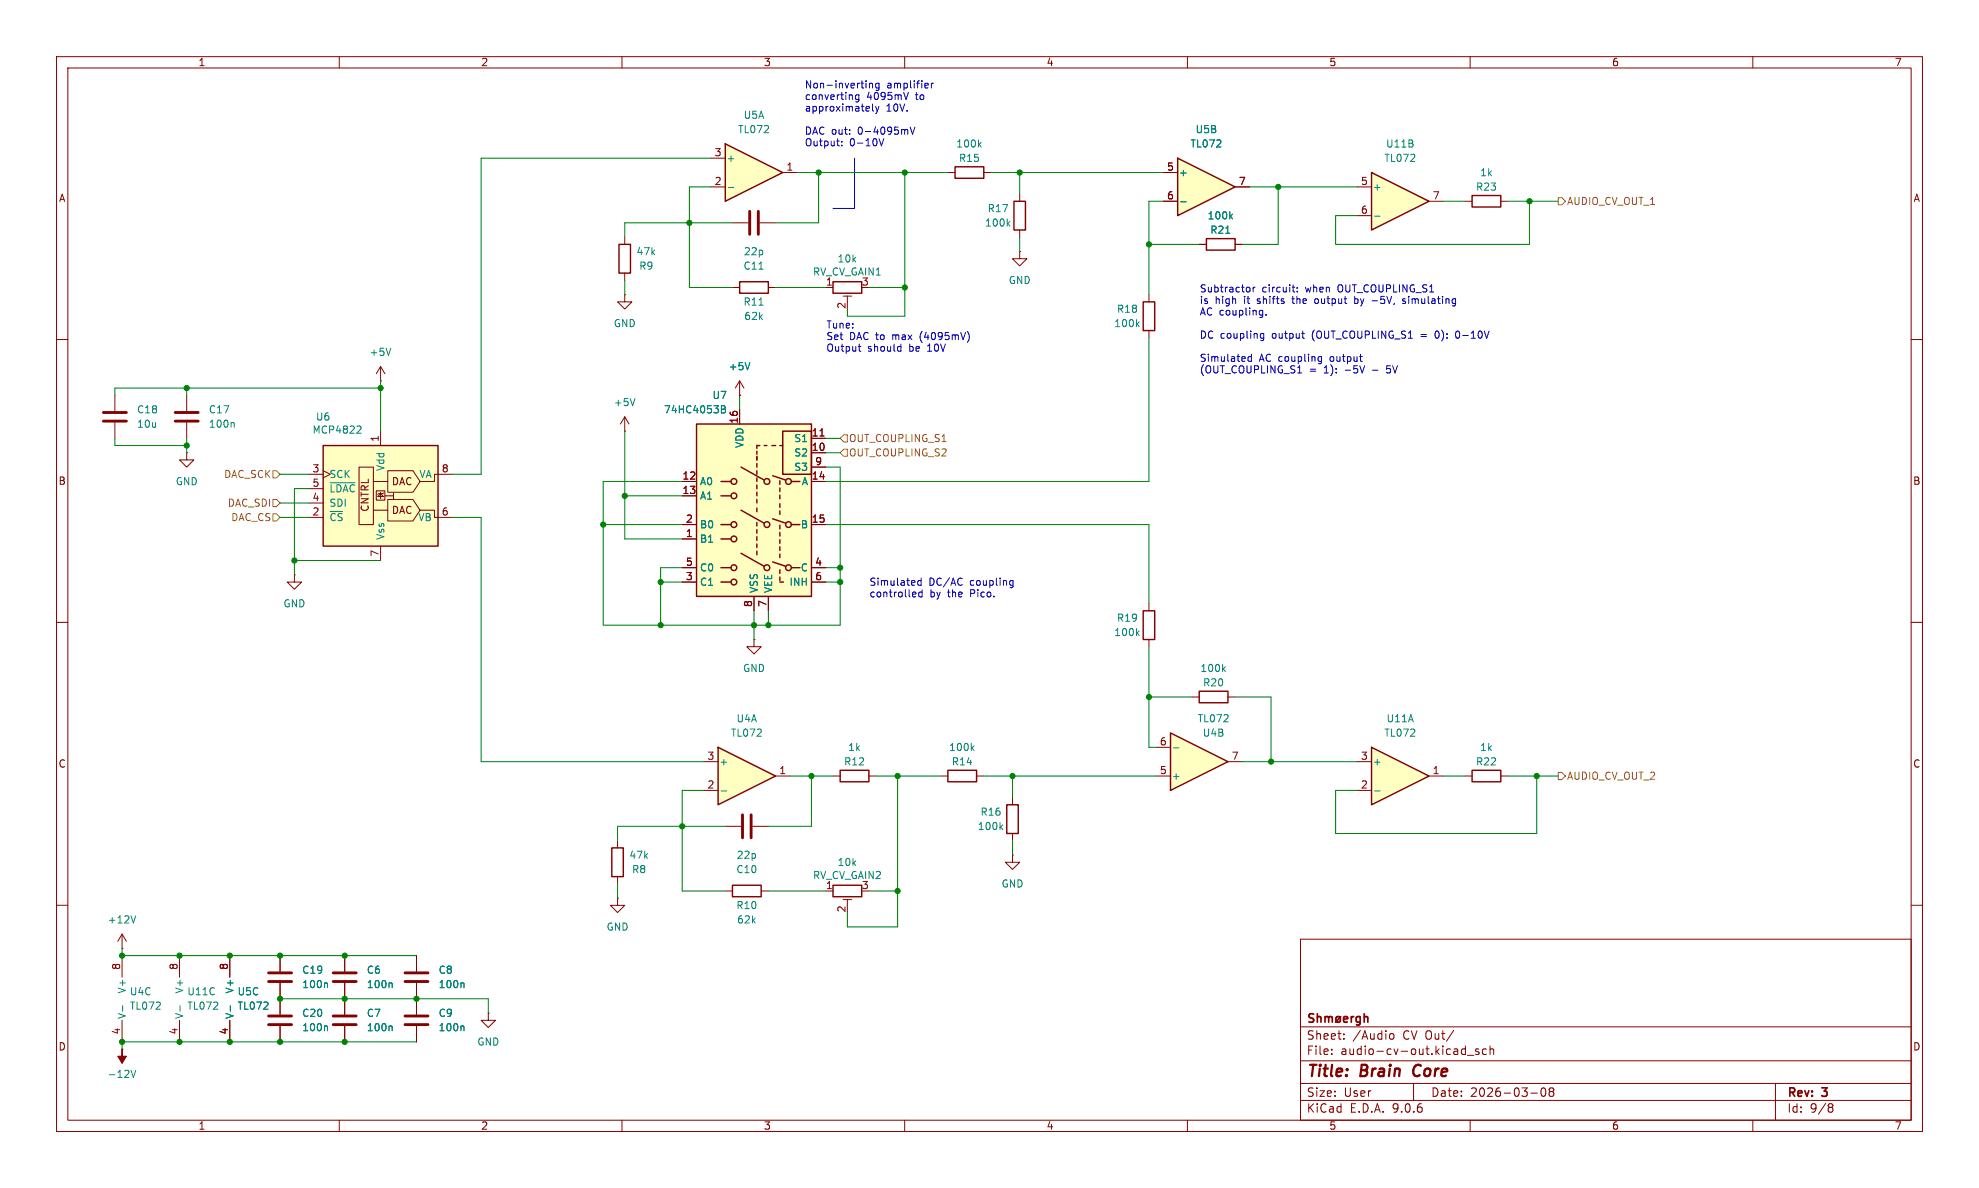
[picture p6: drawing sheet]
<svg xmlns="http://www.w3.org/2000/svg" width="350mm" height="210mm" viewBox="0 0 350 210" stroke-linecap="round" stroke-linejoin="round" font-family="sans-serif">
<g fill="none" stroke="#840000" stroke-width=".18">
<path d="M10 10h330v190h-330zM12 12h326v186h-326zM60 10v2M110 10v2M160 10v2M210 10v2M260 10v2M310 10v2M167.6 30.5h1.3M174 30.5h1.3M10 60h2M338 60h2"/>
<path d="M10 110h2M338 110h2M128.3 146.1h2.8M128.3 157.5h1.2M133.1 146.1h2.8M134.6 157.5h1.3M10 160h2M230 166h108v32h-108zM338 160h2M60 198v2M110 198v2M160 198v2"/>
<path d="M210 198v2M230 194.5h108M230 191.5h108M230 187.5h108M230 181.5h108M235.5 186.3v.1M235.5 185.5v.1M237.7 183.6v.1M237.7 182.8v.1M245.7 183l.3-.3 .4 .1 .1 .2v.4l-.1 .2-.4 .1-.3-.3M250 191.5v3M257.1 182.1l-1.3 2"/>
<path d="M259 185.4l.2 .1M259.2 184.9v1.5M259.2 186.3l-.2 .1M259.5 186.5h1.2M260 198v2M261.5 185.5l-.3-.1-.2 .2v.2l.5 .2v.3h-.5M262.9 185.5l-.4-.1-.3 .3v.4l.1 .2h.6M263.5 185.5l.2-.1 .4 .1 .1 .9M263.5 184.9v1.5M270.7 193.2h1.2M272.7 192.4l.2-.1a.81 .81 0 0 1 .6 .6 .81 .81 0 0 1-.3 .8l-.2 .1a.81 .81 0 0 1-.3-1.4zM274.2 192.9l-.2-.2 .2-.4 .5 .1 .1 .2-.3 .3"/>
<path d="M274.2 192.9l-.2 .3v.5l.2 .1 .5-.1 .1-.2-.1-.4-.2-.2M274.2 192.9h.3M310 198v2M314 191.5v6.5M323.6 195.1l.4 .1 .2 .2-.3 .3M323.6 195.7h.3M323.9 195.7l.2 .2 .1 .4-.2 .2-.4 .1"/>
</g>
<path d="M250.2 188.5a1.27 1.27 0 0 0 0 1.6" fill="none" stroke="#840000" stroke-width=".4"/>
<g fill="none" stroke="#840000" stroke-width=".3">
<path d="M232.3 179.3l-.5-.1-.2 .1v.5l.6 .3 .1 .3-.2 .3-.6-.1M233 179.8l.2-.1 .4 .1v.9M233 179.2v1.5M234.3 179.8l.5-.1 .2 .2M234.3 179.7v1M235 179.9l.2-.2 .4 .1v.9M235 179.9v.8M236.4 179.8l.4-.1 .3 .3v.4l-.3 .3-.4-.1-.1-.2v-.4zM237.1 179.7l-.9 1M239 179.7v1M239.4 179.7l-.3 .1-.1 .2M240.6 179.8l-.5-.1-.3 .3v.4l.2 .2h.6"/>
<path d="M240.6 179.7v1.2l-.3 .3-.4-.1M241.3 179.8l.2-.1 .3 .1 .1 .9M241.3 179.2v1.5M237.6 180.2l.7-.1v-.3l-.5-.1-.2 .2 .1 .7h.6"/>
</g>
<path d="M168.9 29.5h5.1v2h-5.1zM129.5 156.5h5.1v2h-5.1z" fill="none" stroke="#840000" stroke-width=".25"/>
<path d="M173.2 25.5l.3 .5M173.5 25.2l-.4 .4" fill="none" stroke="#008484" stroke-width=".18"/>
<path d="M131.3 144v4.1M132.8 144v4.1" fill="none" stroke="#840000" stroke-width=".51"/>
<path d="M127 132.1l10.2 5.1-10.2 5.1z" fill="#ffffc2"/>
<path d="M127 132.1l10.2 5.1-10.2 5.1z" fill="none" stroke="#840000" stroke-width=".25"/>
<path d="M133.3 113v1.3h1.3l-1.3 1.3-1.2-1.3h1.2M133.3 113h.1M124.5 134.6h2.5M124.5 139.7h2.5M137.2 137.2h2.5" fill="none" stroke="#840000" stroke-width=".18"/>
<path d="M127.5 139.8h1" fill="none" stroke="#008484" stroke-width=".18"/>
<path d="M242.6 30.5l10.1 5.1-10.1 5.1z" fill="#ffffc2"/>
<path d="M242.6 30.5l10.1 5.1-10.1 5.1zM109.5 43.2h2v5.1h-2z" fill="none" stroke="#840000" stroke-width=".25"/>
<path d="M240 33h2.6M240 38.1h2.6M252.7 35.6h2.6M110.5 52.1v1.3h1.3l-1.3 1.2-1.3-1.2h1.3M110.5 52.1h.1M110.5 41.9v1.3M110.5 48.3v1.2M110.5 76.2h.1M110.5 73.7v2.5M110.5 73.7l.8 1.2M110.5 73.7l-.8 1.2" fill="none" stroke="#840000" stroke-width=".18"/>
<path d="M243.1 38.2h1M112.3 70.4l-.4 1.3" fill="none" stroke="#008484" stroke-width=".18"/>
<path d="M128.3 25.4l10.1 5.1-10.1 5.1z" fill="#ffffc2"/>
<path d="M128.3 25.4l10.1 5.1-10.1 5.1zM130.8 49.8h5.1v2h-5.1z" fill="none" stroke="#840000" stroke-width=".25"/>
<g fill="none" stroke="#840000" stroke-width=".18">
<path d="M125.7 28h2.6M125.7 33h2.6M129.5 39.4h2.8M134.4 39.4h2.8M138.4 30.5h2.6M129.5 50.8h1.3M135.9 50.8h1.3M20.3 69.9v2.8M20.3 74.7v2.8M130.8 69.9h.1M130.8 67.3l.8 1.3M130.8 67.3l-.8 1.3"/>
<path d="M130.8 67.3v2.6"/>
</g>
<path d="M128.8 33.1h1M134.2 47.6h.8M134.2 53.9h.8M132.6 64.1l-.4 1.3" fill="none" stroke="#008484" stroke-width=".18"/>
<path d="M132.6 37.4v4M134.1 37.4v4M18.3 72.9h4.1M18.3 74.4h4.1" fill="none" stroke="#840000" stroke-width=".51"/>
<path d="M208.3 28l10.1 5-10.1 5.1z" fill="#ffffc2"/>
<path d="M208.3 28l10.1 5-10.1 5.1zM260.3 34.6h5.1v2h-5.1zM213.4 42.2h5v2h-5z" fill="none" stroke="#840000" stroke-width=".25"/>
<g fill="none" stroke="#840000" stroke-width=".18">
<path d="M205.7 30.5h2.6M205.7 35.6h2.6M218.4 33h2.6M259.1 35.6h1.2M265.4 35.6h1.3M212.1 43.2h1.3M218.4 43.2h1.3M33 69.9v2.8M33 74.7v2.8M67.3 67.3h.1M67.3 64.8l-.8 1.3M67.3 64.8l.8 1.3"/>
<path d="M67.3 64.8v2.5M33 80v1.3h1.3l-1.3 1.3-1.3-1.3h1.3M33 80h.1M52.1 101.6v1.3h1.2l-1.2 1.3-1.3-1.3h1.3M52.1 101.6h.1"/>
</g>
<path d="M208.8 35.7h1M217.6 38.2l.4 .5M218 37.9l-.5 .4M216.8 41.2h.7M41.2 74.7l.2 .2v.6M69.1 61.6l-.4 1.2" fill="none" stroke="#008484" stroke-width=".18"/>
<path d="M31 72.9h4.1M31 74.4h4.1" fill="none" stroke="#840000" stroke-width=".51"/>
<path d="M57.1 78.8h20.4v17.7h-20.4z" fill="#ffffc2"/>
<g fill="none" stroke="#840000" stroke-width=".18">
<path d="M67.3 76.2v2.6M54.6 83.8h2.5M54.6 86.4h2.5M54.6 88.9h2.5M54.6 91.5h2.5M57.1 83.2l1.3 .6-1.3 .7M63.5 82.6h2.5v10.1h-2.5zM66 85.1h2.6M66 90.2h2.6M66.5 86.8h1.6v1.6h-1.6zM67.3 87.3l.5 .5h-1zM67.3 87v1.2"/>
<path d="M67.3 96.5v2.6M67.8 87.1l-.1 .2h-.8l-.1 .1M68.6 83.2h4.4l1.3 1.9-1.3 1.9h-4.4zM68.6 88.3h4.4l1.3 1.9-1.3 1.9h-4.4zM69.6 87.1v.5h-1.5M69.6 87.5v.8M74.3 90.2h2.5v1.3h3.2M80 83.8h-3.2v1.3h-2.5M147.3 137.2h1.3M153.7 137.2h1.2M166.4 137.2h1.2M172.7 137.2h1.3"/>
<path d="M179.1 151.1v1.3h1.2l-1.2 1.3-1.3-1.3h1.3M179.1 151.1h.1M179.1 141v1.3M179.1 147.3v1.3M21.6 167.7h.1M21.6 165.1l-.8 1.3M21.6 165.1l.8 1.3M21.6 165.1v2.6M21.6 168.9v3.8M31.7 168.9v3.8M40.6 168.9v3.8M49.5 168.9v2.8"/>
<path d="M49.5 173.8v5.5M61 168.9v2.8M61 173.8v5.5M73.7 168.9v2.8M73.7 173.8v5.5M86.4 179.1v1.3h1.2l-1.2 1.2-1.3-1.2h1.3M86.4 179.1h.1M21.6 185.4h.1M21.6 180.4v3.8M31.7 180.4v3.8M40.6 180.4v3.8M49.5 181.4v2.8"/>
<path d="M61 181.4v2.8M73.7 181.4v2.8"/>
</g>
<path d="M57.1 78.8h20.4v17.7h-20.4zM148.6 136.2h5.1v2h-5.1zM167.6 136.2h5.1v2h-5.1zM178.1 142.3h2v5h-2z" fill="none" stroke="#840000" stroke-width=".25"/>
<g fill="none" stroke="#008484" stroke-width=".18">
<path d="M63.3 75.3l.4 .1 .2 .3-.8 .9h.8M58.4 85.3h4.4M171.9 132.2l.4 .5M172.3 131.8l-.5 .5M177 146.2l.3 .4M177.3 145.8l-.4 .5M21.7 177.8v.9M24 161.9l-.4 1.3M31.8 177.8v.9M40.7 177.8v.9M57.7 173.7l.2 .2v.7M69.2 173.7l.2 .2v.7"/>
<path d="M81.9 173.7l.2 .2v.7M23.2 189.2l.4 1.3 .4-1.3M57.7 181.4l.2 .1v.7M69.2 181.4l.2 .1v.7M81.9 181.4l.2 .1v.7"/>
</g>
<path d="M21.6 185.4v1.3h.8l-.8 1.3-.8-1.3h.8z" fill="#840000" stroke="#840000" stroke-width=".18"/>
<path d="M47.5 179.6h4.1M47.5 172h4.1M47.5 173.5h4.1M58.9 179.6h4.1M58.9 172h4.1M58.9 173.5h4.1M71.6 179.6h4.1M71.6 172h4.1M71.6 173.5h4.1M47.5 181.1h4.1M58.9 181.1h4.1M71.6 181.1h4.1" fill="none" stroke="#840000" stroke-width=".51"/>
<path d="M123.2 74.9h20.3v30.5h-20.3z" fill="#ffffc2"/>
<g fill="none" stroke="#840000" stroke-width=".25">
<path d="M123.2 74.9h20.3v30.5h-20.3zM133.9 79.8v.5M134.4 78.8h-.5v.5M135.1 78.8h.5M136.5 78.8h.7M137.9 78.8h.5M138.4 76.2h5.1v7.6h-5.1zM127.5 85.1h1.8M127.5 92.7h1.8M127.5 87.6h1.8M127.5 95.3h1.8M131.1 82.6l4 2.3"/>
<path d="M131.1 90.2l4 2.3M131.1 97.8l4 2.3M133.9 80.7v.6M133.9 81.9v.7M133.9 83.2v.6M133.9 84.5v.6M133.9 85.7v.7M133.9 87v.6M133.9 88.3v.6M133.9 89.8v.6M133.9 92.3v.7M133.9 93.6v.7"/>
<path d="M133.9 94.9v.6M133.9 96.2v.6M133.9 97.4v.7M136.7 84.1l2.2 .8M136.7 91.7l2.2 .8M136.7 99.3l2.2 .8M137.9 85v.6M137.9 86.3v.6M137.9 87.5v.7M137.9 89v.7M137.9 90.3v.7M137.9 92.9v.6"/>
<path d="M137.9 94.1v.7M137.9 95.4v.6M137.9 96.7v.6M137.9 97.9v.7M140 85.1h1.5M140 92.7h1.5M127.5 100.3h1.8M127.5 102.9h1.8M137.9 100.7v.7M137.9 102v.6M137.9 102.9h.7M140 100.3h1.5"/>
<path d="M202.2 108h2v5h-2zM260.3 136.2h5.1v2h-5.1zM108.2 149.9h2v5.1h-2zM147.3 156.5h5.1v2h-5.1z"/>
<circle cx="129.8" cy="85.1" r=".51"/>
<circle cx="129.8" cy="95.3" r=".51"/>
<circle cx="129.8" cy="87.6" r=".51"/>
<circle cx="129.8" cy="92.7" r=".51"/>
<circle cx="135.6" cy="85.1" r=".51"/>
<circle cx="135.6" cy="92.7" r=".51"/>
<circle cx="139.4" cy="92.7" r=".51"/>
<circle cx="139.4" cy="85.1" r=".51"/>
<circle cx="129.8" cy="100.3" r=".51"/>
<circle cx="129.8" cy="102.9" r=".51"/>
<circle cx="135.6" cy="100.3" r=".51"/>
<circle cx="139.4" cy="100.3" r=".51"/>
</g>
<g fill="none" stroke="#840000" stroke-width=".18">
<path d="M130.8 72.4v2.5M143.5 77.5h2.5M145 77.1h.7M120.6 85.1h2.6M120.6 92.7h2.6M120.6 87.6h2.6M120.6 95.3h2.6M143.5 80h2.5M143.5 82.6h2.5M143.5 85.1h2.5M143.5 92.7h2.5M120.6 100.3h2.6"/>
<path d="M120.6 102.9h2.6M133.3 105.4v2.6M135.9 105.4v2.6M143.5 100.3h2.5M143.5 102.9h2.5M203.2 106.7v1.3M203.2 113v1.3M259.1 137.2h1.2M265.4 137.2h1.3M109.2 158.8v1.2h1.3l-1.3 1.3-1.3-1.3h1.3M109.2 158.8h.1M109.2 148.6v1.3"/>
<path d="M109.2 155v1.2M146 157.5h1.3M149.1 159h1.5M149.9 159v1"/>
</g>
<path d="M127.6 71.7h.4l.3 .3-.3 .3 .3 .1v.3l-.2 .3h-.5zM127.6 72.3h.4M201.1 111.9l.4 .5M201.5 111.5l-.5 .5" fill="none" stroke="#008484" stroke-width=".18"/>
<path d="M242.6 132.1l10.1 5.1-10.1 5.1z" fill="#ffffc2"/>
<path d="M242.6 132.1l10.1 5.1-10.1 5.1z" fill="none" stroke="#840000" stroke-width=".25"/>
<path d="M240 134.6h2.6M240 139.7h2.6M252.7 137.2h2.6" fill="none" stroke="#840000" stroke-width=".18"/>
<path d="M243.1 139.8h1" fill="none" stroke="#008484" stroke-width=".18"/>
<path d="M207 129.6l10.2 5-10.2 5.1z" fill="#ffffc2"/>
<path d="M179.3 35.6h2.1v5.1h-2.1zM147.3 49.8h5.1v2h-5.1zM202.2 53.4h2v5h-2zM207 129.6l10.2 5-10.2 5.1zM212.1 122.2h5.1v2h-5.1z" fill="none" stroke="#840000" stroke-width=".25"/>
<g fill="none" stroke="#840000" stroke-width=".18">
<path d="M180.3 34.3v1.3M205.7 30.5h2.6M205.7 35.6h2.6M218.4 33h2.6M146 50.8h1.3M149.1 52.3h1.5M149.9 52.3v1.1M180.3 44.5v1.2h1.3l-1.3 1.3-1.2-1.3h1.2M180.3 44.5h.1M180.3 40.7v1.2M203.2 52.1v1.3M203.2 58.4v1.3"/>
<path d="M212.1 43.2h1.3M218.4 43.2h1.3M130.8 69.9h.1M130.8 72.4v2.5M143.5 77.5h2.5M145 77.1h.7M120.6 85.1h2.6M120.6 92.7h2.6M120.6 87.6h2.6M120.6 95.3h2.6M143.5 80h2.5M143.5 82.6h2.5"/>
<path d="M143.5 85.1h2.5M143.5 92.7h2.5M120.6 100.3h2.6M120.6 102.9h2.6M133.3 105.4v2.6M135.9 105.4v2.6M143.5 100.3h2.5M143.5 102.9h2.5M204.5 137.2h2.5M204.5 132.1h2.5M210.8 123.2h1.3M217.2 134.6h2.5"/>
<path d="M217.2 123.2h1.2M40.6 168.9v3.8M49.5 168.9v2.8M49.5 173.8v5.5M61 168.9v2.8M61 173.8v5.5M73.7 168.9v2.8M73.7 173.8v5.5M40.6 180.4v3.8M49.5 181.4v2.8M61 181.4v2.8M73.7 181.4v2.8"/>
</g>
<g fill="none" stroke="#008484" stroke-width=".18">
<path d="M178.3 39.5l.3 .5M178.6 39.1l-.5 .5M208.8 35.7h1M217.6 38.2l.4 .5M218 37.9l-.5 .4M201.1 57.3l.4 .4M201.5 56.9l-.5 .5M216.8 41.2h.7M127.6 71.7h.4l.3 .3-.3 .3 .3 .1v.3l-.2 .3h-.5zM127.6 72.3h.4M132.6 64.1l-.4 1.3M216.4 118.2l.3 .5"/>
<path d="M216.7 117.9l-.5 .4M207.5 132.2h1M40.7 177.8v.9M57.7 173.7l.2 .2v.7M69.2 173.7l.2 .2v.7M81.9 173.7l.2 .2v.7M57.7 181.4l.2 .1v.7M69.2 181.4l.2 .1v.7M81.9 181.4l.2 .1v.7"/>
</g>
<path d="M275.6 34.9h.6l.7 .7-.7 .6h-.6zM149.2 76.9h.7v1.2h-.7l-.6-.6zM149.2 79.4h.7v1.3h-.7l-.6-.7zM48.3 90.8h.6l.6 .7-.6 .6h-.6zM48.3 88.3h.6l.6 .6-.6 .7h-.6zM48.3 83.2h.6l.6 .6-.6 .7h-.6zM275.6 136.5h.6l.7 .7-.7 .6h-.6z" fill="none" stroke="#848400" stroke-width=".18"/>
<g fill="none" stroke="#0000c2" stroke-width=".18">
<path d="M151.4 16.8l-.1 .2 .1 .5 .1 .1 .4-.1M151.9 16.8v1l-.2 .2h-.3M153.8 14.7v.9M153.8 14.8l.2-.1 .3 .1v.8M154.3 18.4v1.1l.2 .1M154.9 18.8l.3 .8M155.2 19.6l-.3 .5M155.5 18.8l-.3 .8M155.5 14.8l-.4-.1-.2 .3 .1 .5h.5M155.5 14.7v1l-.3 .3-.3-.1M160.7 16.3l-.5 1.3M164.1 14.8l.1 .2-.6 .1"/>
<path d="M164.7 14.7v.9M165.1 14.7l-.4 .3M148.9 25.7v.1M148.9 25v.1M151.1 28v8.8h-3.8M155.5 24.5l.4 1.3 .4-1.3M161 22.5l.4 1.2 .4-1.2M171.4 59.1v.9M220.8 50.8l.3 .2v.4l-.3 .2M221.6 50.8v.8M222 50.8l-.4 .2M222.9 59.5l.2 .3 .4-.1"/>
<path d="M223 54.9h.3M223.3 54.9v1l-.2 .2M223.3 55.6l-.3 .1M223.5 58.9v1.1l-.2 .2h-.3M223.5 59l-.4-.1-.2 .3M223.9 55.6v.1M228.5 50.8h.5M228.7 51.4l.3 .2M229.4 51.5v.1M229.4 50.8v.1M230.2 58.9h.5M230.5 59.7l.2 .1"/>
<path d="M232.6 52.9l-.1 .2 .1 .5M239.6 52.4v1.3M239.6 53.6l.3 .1M239.9 52.8l-.3 .1M242.7 53.2h.9M248.5 52.9l-.3-.1-.1 .2v.2l.4 .1v.3h-.4M254 58.6l-.2 .4 .2 .7M257.8 58.5a.68 .68 0 0 0-.4 .7 .68 .68 0 0 0 .4 .6M151.8 61.2h.5M152 60.8v1.1l.3 .2M159 61.2l.3 .1M159.3 62l-.3 .1"/>
<path d="M159.3 60.8v1.3M221.3 62.6v1.3M221.3 63.1l-.3-.1-.3 .3 .1 .5h.5M229.5 65.9h.7M233.2 63.8h.5M233.2 63.1h.5M233.7 63v1.1l-.1 .1-.3 .1M245.2 65.8l.2 .1M245.9 64.7h-.6l-.1 .6 .2-.2M161.8 104.7l.2 .3-.6 .1M161.9 105.4l-.1 .1M162.9 102.2v1.3"/>
<path d="M162.9 102.7l-.4-.1-.2 .3 .1 .5h.5M163.1 104.2v1.3M163.1 104.7h-.4l-.2 .2 .1 .5h.5M178.7 103.4h.5M178.7 102.7h.5M179.2 102.6v1l-.2 .2-.3 .1"/>
</g>
<g fill="none" stroke="#008400" stroke-width=".18">
<path d="M125.7 33h-3.8v17.8h7.6M125.7 28h-40.6v55.8h-5.1M129.5 39.4h-19v2.5M141 30.5h26.6M144.8 30.5v8.9h-7.6M160 30.5v25.4h-10.1v-1.3M175.3 30.5h30.4M180.3 30.5v3.8M205.7 35.6h-2.5v16.5M221 33h19M226.1 33v10.2h-6.4M255.3 35.6h3.8"/>
<path d="M266.7 35.6h8.9M270.5 35.6v7.6h-34.3v-5.1h3.8M110.5 49.5v2.6M137.2 50.8h8.8M153.7 50.8h6.3M180.3 41.9v2.6M203.2 43.2h8.9M203.2 59.7v25.4h-57.2M20.3 77.5v1.3h12.7M33 68.6v1.3M33 77.5v2.5M67.3 67.3v8.9"/>
<path d="M67.3 68.6h-47v1.3M110.5 76.2v19.1h10.1M130.8 69.9v2.5M146 77.5h2.6M49.5 91.5h5.1M49.5 83.8h5.1M49.5 88.9h5.1M52.1 99.1h15.2M54.6 86.4h-2.5v15.2M80 91.5h5.1v43.1h39.4M106.7 92.7h13.9M110.5 87.6h10.1"/>
<path d="M146 82.6h2.6v27.9h-41.9v-25.4h13.9M146 92.7h57.2v14M146 80h2.6M116.8 102.9h3.8M120.6 100.3h-3.8v10.2M133.3 108v5M135.9 108v2.5M146 100.3h2.6M146 102.9h2.6M203.2 114.3v17.8h1.3M124.5 139.7h-3.9v17.8h7.7M139.7 137.2h7.6"/>
<path d="M143.5 137.2v8.9h-7.6M154.9 137.2h11.5M158.7 137.2v26.6h-8.8v-2.5M174 137.2h30.5M179.1 137.2v3.8M203.2 123.2h7.6M218.4 123.2h6.4v11.4M219.7 134.6h20.3M255.3 137.2h3.8M266.7 137.2h8.9M271.8 137.2v10.1h-35.6v-7.6h3.8M109.2 156.2v2.6"/>
<path d="M128.3 146.1h-19.1v2.5M135.9 157.5h10.1M153.7 157.5h5M179.1 148.6v2.5M21.6 167.7v1.2h52.1M49.5 176.5h36.9v2.6M73.7 184.2h-52.1v1.2"/>
</g>
<g fill="#008400" stroke="#008400" stroke-width=".18">
<circle cx="226.1" cy="33" r=".46"/>
<circle cx="203.2" cy="43.2" r=".46"/>
<circle cx="270.5" cy="35.6" r=".46"/>
<circle cx="158.7" cy="157.5" r=".46"/>
<circle cx="158.7" cy="137.2" r=".46"/>
<circle cx="148.6" cy="102.9" r=".46"/>
<circle cx="148.6" cy="100.3" r=".46"/>
<circle cx="143.5" cy="137.2" r=".46"/>
<circle cx="179.1" cy="137.2" r=".46"/>
<circle cx="203.2" cy="123.2" r=".46"/>
<circle cx="160" cy="50.8" r=".46"/>
<circle cx="180.3" cy="30.5" r=".46"/>
<circle cx="144.8" cy="30.5" r=".46"/>
<circle cx="160" cy="30.5" r=".46"/>
<circle cx="224.8" cy="134.6" r=".46"/>
<circle cx="271.8" cy="137.2" r=".46"/>
<circle cx="61" cy="168.9" r=".46"/>
<circle cx="106.7" cy="92.7" r=".46"/>
<circle cx="120.6" cy="146.1" r=".46"/>
<circle cx="116.8" cy="102.9" r=".46"/>
<circle cx="116.8" cy="110.5" r=".46"/>
<circle cx="49.5" cy="184.2" r=".46"/>
<circle cx="73.7" cy="176.5" r=".46"/>
<circle cx="61" cy="176.5" r=".46"/>
<circle cx="61" cy="184.2" r=".46"/>
<circle cx="21.6" cy="184.2" r=".46"/>
<circle cx="40.6" cy="184.2" r=".46"/>
<circle cx="31.7" cy="184.2" r=".46"/>
<circle cx="49.5" cy="176.5" r=".46"/>
<circle cx="49.5" cy="168.9" r=".46"/>
<circle cx="40.6" cy="168.9" r=".46"/>
<circle cx="31.7" cy="168.9" r=".46"/>
<circle cx="21.6" cy="168.9" r=".46"/>
<circle cx="67.3" cy="68.6" r=".46"/>
<circle cx="33" cy="68.6" r=".46"/>
<circle cx="33" cy="78.8" r=".46"/>
<circle cx="52.1" cy="99.1" r=".46"/>
<circle cx="121.9" cy="39.4" r=".46"/>
<circle cx="133.3" cy="110.5" r=".46"/>
<circle cx="135.9" cy="110.5" r=".46"/>
<circle cx="110.5" cy="87.6" r=".46"/>
</g>
<g font-size="2.8" fill="#840000">
<text x="231" y="190.9">Title:</text>
<text x="240.7" y="190.9">Brain</text>
<text x="250.8" y="190.9">Core</text>
</g>
<g font-size="2.1" fill="#840000">
<text x="231" y="184">Sheet:</text>
<text x="239.2" y="184">/Audio</text>
<text x="248.2" y="184">CV Out/</text>
<text x="231" y="186.7">File:</text>
<text x="237.1" y="186.7">audio-cv-out.kicad_sch</text>
<text x="231" y="196.9">KiCad</text>
<text x="231" y="194.1">Size:</text>
<text x="237.7" y="194.1">User</text>
<text x="238.7" y="196.9">E.D.A.</text>
<text x="246.3" y="196.9">9.0.6</text>
<text x="253" y="194.1">Date:</text>
<text x="260" y="194.1">2026-03-08</text>
<text x="316" y="194.3">Rev:</text>
<text x="316" y="196.9">Id:</text>
<text x="320.1" y="196.9">9/8</text>
<text x="322.4" y="194.3">3</text>
</g>
<g font-size="1.8" fill="#840000">
<text x="35" y="11.9">1</text>
<text x="85" y="11.9">2</text>
<text x="135" y="11.9">3</text>
<text x="185" y="11.9">4</text>
<text x="235" y="11.9">5</text>
<text x="285" y="11.9">6</text>
<text x="335" y="11.9">7</text>
<text x="126.3" y="27.7">3</text>
<text x="10.3" y="35.9">A</text>
<text x="126.3" y="32.8">2</text>
<text x="139" y="30.2">1</text>
<text x="206.3" y="30.2">5</text>
<text x="206.3" y="35.3">6</text>
<text x="219" y="32.8">7</text>
<text x="240.6" y="32.8">5</text>
<text x="253.3" y="35.3">7</text>
<text x="338.3" y="35.9">A</text>
<text x="240.6" y="37.9">6</text>
<text x="152.3" y="50.6">3</text>
<text x="149.6" y="54.7" transform="rotate(-90 149.6 54.7)">2</text>
<text x="130.6" y="75" transform="rotate(-90 130.6 75)">16</text>
<text x="143.5" y="77.2">11</text>
<text x="55.2" y="83.6">3</text>
<text x="67.1" y="78.2" transform="rotate(-90 67.1 78.2)">1</text>
<text x="78" y="83.6">8</text>
<text x="143.5" y="79.8">10</text>
<text x="144.1" y="82.3">9</text>
<text x="10.3" y="85.9">B</text>
<text x="55.2" y="86.1">5</text>
<text x="55.2" y="88.7">4</text>
<text x="69.2" y="86">DAC</text>
<text x="120.6" y="84.9">12</text>
<text x="120.6" y="87.4">13</text>
<text x="143.5" y="84.9">14</text>
<text x="338.3" y="85.9">B</text>
<text x="55.2" y="91.2">2</text>
<text x="65.4" y="90.6" transform="rotate(-90 65.4 90.6)">CNTRL</text>
<text x="69.2" y="91.1">DAC</text>
<text x="78" y="91.2">6</text>
<text x="121.2" y="92.5">2</text>
<text x="121.2" y="95">1</text>
<text x="143.5" y="92.5">15</text>
<text x="67.1" y="98.5" transform="rotate(-90 67.1 98.5)">7</text>
<text x="121.2" y="100.1">5</text>
<text x="144.1" y="100.1">4</text>
<text x="121.2" y="102.6">3</text>
<text x="133.1" y="107.4" transform="rotate(-90 133.1 107.4)">8</text>
<text x="135.6" y="107.4" transform="rotate(-90 135.6 107.4)">7</text>
<text x="144.1" y="102.6">6</text>
<text x="205" y="131.8">6</text>
<text x="10.3" y="135.9">C</text>
<text x="125" y="134.4">3</text>
<text x="137.7" y="136.9">1</text>
<text x="205" y="136.9">5</text>
<text x="217.7" y="134.4">7</text>
<text x="240.6" y="134.4">3</text>
<text x="253.3" y="136.9">1</text>
<text x="338.3" y="135.9">C</text>
<text x="125" y="139.5">2</text>
<text x="240.6" y="139.5">2</text>
<text x="149.6" y="161.4" transform="rotate(-90 149.6 161.4)">2</text>
<text x="152.3" y="157.2">3</text>
<text x="21.3" y="171.5" transform="rotate(-90 21.3 171.5)">8</text>
<text x="31.5" y="171.5" transform="rotate(-90 31.5 171.5)">8</text>
<text x="40.4" y="171.5" transform="rotate(-90 40.4 171.5)">8</text>
<text x="10.3" y="185.9">D</text>
<text x="21.3" y="183" transform="rotate(-90 21.3 183)">4</text>
<text x="31.5" y="183" transform="rotate(-90 31.5 183)">4</text>
<text x="40.4" y="183" transform="rotate(-90 40.4 183)">4</text>
<text x="338.3" y="185.9">D</text>
<text x="35" y="199.9">1</text>
<text x="85" y="199.9">2</text>
<text x="135" y="199.9">3</text>
<text x="185" y="199.9">4</text>
<text x="235" y="199.9">5</text>
<text x="285" y="199.9">6</text>
<text x="335" y="199.9">7</text>
</g>
<g font-size="1.8" fill="#0000c2">
<text x="142.2" y="15.8">Non-inverting</text>
<text x="142.2" y="17.9">converting</text>
<text x="153.3" y="17.9">4095mV</text>
<text x="156.8" y="15.8">amplifier</text>
<text x="162.1" y="17.9">to</text>
<text x="142.2" y="19.9">approximately</text>
<text x="156.7" y="19.9">10V.</text>
<text x="142.2" y="24">DAC out:</text>
<text x="142.2" y="26.1">Output:</text>
<text x="150.2" y="26.1">0-10V</text>
<text x="151.8" y="24">0-4095mV</text>
<text x="212.1" y="51.9">Subtractor</text>
<text x="212.1" y="53.9">is</text>
<text x="214.9" y="53.9">high</text>
<text x="220.1" y="53.9">it</text>
<text x="222.6" y="53.9">shifts</text>
<text x="223.2" y="51.9">circuit:</text>
<text x="229" y="53.9">the</text>
<text x="231" y="51.9">when</text>
<text x="233.2" y="53.9">output</text>
<text x="236.9" y="51.9">OUT_COUPLING_S1</text>
<text x="240.4" y="53.9">by</text>
<text x="243.7" y="53.9">-5V,</text>
<text x="249.3" y="53.9">simulating</text>
<text x="146" y="58.3">Tune:</text>
<text x="212.1" y="56">AC coupling.</text>
<text x="146" y="60.3">Set</text>
<text x="146" y="62.4">Output</text>
<text x="150.2" y="60.3">DAC to</text>
<text x="153.4" y="62.4">should</text>
<text x="158.1" y="60.3">max</text>
<text x="160.9" y="62.4">be</text>
<text x="163.1" y="60.3">(4095mV)</text>
<text x="164.3" y="62.4">10V</text>
<text x="212.1" y="60.1">DC coupling</text>
<text x="212.1" y="64.2">Simulated</text>
<text x="222.7" y="64.2">AC coupling</text>
<text x="225.1" y="60.1">output</text>
<text x="232.3" y="60.1">(OUT_COUPLING_S1</text>
<text x="235.5" y="64.2">output</text>
<text x="251.7" y="60.1">=</text>
<text x="254.5" y="60.1">0):</text>
<text x="258.3" y="60.1">0-10V</text>
<text x="212.1" y="66.2">(OUT_COUPLING_S1</text>
<text x="231.5" y="66.2">=</text>
<text x="234.3" y="66.2">1):</text>
<text x="238.1" y="66.2">-5V</text>
<text x="243.1" y="66.2">-</text>
<text x="245.9" y="66.2">5V</text>
<text x="153.7" y="103.7">Simulated</text>
<text x="153.7" y="105.8">controlled</text>
<text x="164.3" y="103.7">DC/AC</text>
<text x="164.5" y="105.8">by</text>
<text x="167.7" y="105.8">the</text>
<text x="171.7" y="103.7">coupling</text>
<text x="171.9" y="105.8">Pico.</text>
</g>
<g font-size="1.8" fill="#008484">
<text x="130.4" y="23.7">TL072</text>
<text x="131.4" y="21.2">U5A</text>
<text x="211.4" y="23.7">U5B</text>
<text x="128.4" y="28.8">+</text>
<text x="169" y="26.3">100k</text>
<text x="169.5" y="28.8">R15</text>
<text x="210.4" y="26.3">TL072</text>
<text x="244.7" y="28.8">TL072</text>
<text x="245" y="26.3">U11B</text>
<text x="208.4" y="31.4">+</text>
<text x="242.7" y="33.9">+</text>
<text x="260.9" y="33.9">R23</text>
<text x="261.7" y="31.4">1k</text>
<text x="174.1" y="40.3">100k</text>
<text x="174.6" y="37.7">R17</text>
<text x="213.5" y="39">100k</text>
<text x="214" y="41.5">R21</text>
<text x="112.5" y="45.3">47k</text>
<text x="113" y="47.9">R9</text>
<text x="131.4" y="47.9">C11</text>
<text x="131.5" y="45.3">22p</text>
<text x="148" y="46.6">10k</text>
<text x="143.7" y="48.9">RV_CV_GAIN1</text>
<text x="146" y="50.6">1</text>
<text x="178.3" y="50.4">GND</text>
<text x="108.5" y="58">GND</text>
<text x="131.4" y="54.2">R11</text>
<text x="131.5" y="56.8">62k</text>
<text x="197" y="58">100k</text>
<text x="197.4" y="55.5">R18</text>
<text x="65.3" y="63.1">+5V</text>
<text x="128.8" y="65.7">+5V</text>
<text x="125.9" y="70.7">U7</text>
<text x="24.1" y="73.3">C18</text>
<text x="24.1" y="75.8">10u</text>
<text x="36.8" y="75.8">100n</text>
<text x="36.8" y="73.3">C17</text>
<text x="55.2" y="76.9">MCP4822</text>
<text x="55.8" y="74.5">U6</text>
<text x="108.5" y="72">+5V</text>
<text x="117.3" y="73.3">74HC4053B</text>
<text x="68.2" y="83.4" transform="rotate(-90 68.2 83.4)">Vdd</text>
<text x="131.7" y="79.3" transform="rotate(-90 131.7 79.3)">VDD</text>
<text x="140.4" y="78.4">S1</text>
<text x="140.4" y="80.9">S2</text>
<text x="140.4" y="83.4">S3</text>
<text x="31" y="86">GND</text>
<text x="58.2" y="84.7">SCK</text>
<text x="58.2" y="87.2">~{LDAC}</text>
<text x="58.2" y="89.8">SDI</text>
<text x="74.1" y="84.7">VA</text>
<text x="123.7" y="86">A0</text>
<text x="123.7" y="88.5">A1</text>
<text x="141.7" y="86">A</text>
<text x="58.2" y="92.3">~{CS}</text>
<text x="68.2" y="95.5" transform="rotate(-90 68.2 95.5)">Vss</text>
<text x="73.9" y="92.3">VB</text>
<text x="123.7" y="93.6">B0</text>
<text x="141.5" y="93.6">B</text>
<text x="123.7" y="96.1">B1</text>
<text x="123.7" y="101.2">C0</text>
<text x="141.5" y="101.2">C</text>
<text x="50" y="107.6">GND</text>
<text x="123.7" y="103.8">C1</text>
<text x="134.2" y="104.9" transform="rotate(-90 134.2 104.9)">VSS</text>
<text x="136.8" y="104.9" transform="rotate(-90 136.8 104.9)">VEE</text>
<text x="139.5" y="103.8">INH</text>
<text x="197" y="112.6">100k</text>
<text x="197.4" y="110.1">R19</text>
<text x="131.3" y="119">GND</text>
<text x="212.2" y="119">100k</text>
<text x="212.7" y="121.5">R20</text>
<text x="129.2" y="130.4">TL072</text>
<text x="130.2" y="127.9">U4A</text>
<text x="211.7" y="127.9">TL072</text>
<text x="212.6" y="130.4">U4B</text>
<text x="244.7" y="130.4">TL072</text>
<text x="245.1" y="127.9">U11A</text>
<text x="127.1" y="135.5">+</text>
<text x="149.2" y="135.5">R12</text>
<text x="149.9" y="133">1k</text>
<text x="167.8" y="133">100k</text>
<text x="168.2" y="135.5">R14</text>
<text x="242.7" y="135.5">+</text>
<text x="260.9" y="135.5">R22</text>
<text x="261.7" y="133">1k</text>
<text x="207.1" y="138">+</text>
<text x="172.8" y="146.9">100k</text>
<text x="173.3" y="144.4">R16</text>
<text x="111.2" y="152">47k</text>
<text x="111.7" y="154.6">R8</text>
<text x="130.1" y="154.6">C10</text>
<text x="130.2" y="152">22p</text>
<text x="143.7" y="155.6">RV_CV_GAIN2</text>
<text x="148" y="153.3">10k</text>
<text x="130.1" y="160.9">R10</text>
<text x="146" y="157.2">1</text>
<text x="177" y="157.1">GND</text>
<text x="18.9" y="163.4">+12V</text>
<text x="107.2" y="164.7">GND</text>
<text x="130.3" y="163.4">62k</text>
<text x="53.3" y="172.3">C19</text>
<text x="64.8" y="172.3">C6</text>
<text x="77.5" y="172.3">C8</text>
<text x="22.5" y="175.7" transform="rotate(-90 22.5 175.7)">V+</text>
<text x="22.9" y="176.1">U4C</text>
<text x="22.9" y="178.7">TL072</text>
<text x="32.6" y="175.7" transform="rotate(-90 32.6 175.7)">V+</text>
<text x="33" y="176.1">U11C</text>
<text x="33" y="178.7">TL072</text>
<text x="41.5" y="175.7" transform="rotate(-90 41.5 175.7)">V+</text>
<text x="41.9" y="176.1">U5C</text>
<text x="41.9" y="178.7">TL072</text>
<text x="53.3" y="174.9">100n</text>
<text x="53.3" y="180">C20</text>
<text x="64.8" y="180">C7</text>
<text x="64.8" y="174.9">100n</text>
<text x="77.5" y="180">C9</text>
<text x="77.5" y="174.9">100n</text>
<text x="22.5" y="180.2" transform="rotate(-90 22.5 180.2)">V-</text>
<text x="32.6" y="180.2" transform="rotate(-90 32.6 180.2)">V-</text>
<text x="41.5" y="180.2" transform="rotate(-90 41.5 180.2)">V-</text>
<text x="53.3" y="182.5">100n</text>
<text x="64.8" y="182.5">100n</text>
<text x="77.5" y="182.5">100n</text>
<text x="84.3" y="185">GND</text>
<text x="18.9" y="190.7">-12V</text>
</g>
<g font-size="1.8" fill="#848400">
<text x="277.1" y="36.4">AUDIO_CV_OUT_1</text>
<text x="150.1" y="78.4">OUT_COUPLING_S1</text>
<text x="150.1" y="80.9">OUT_COUPLING_S2</text>
<text x="39.5" y="84.7">DAC_SCK</text>
<text x="40.2" y="89.8">DAC_SDI</text>
<text x="40.8" y="92.3">DAC_CS</text>
<text x="277.1" y="138">AUDIO_CV_OUT_2</text>
</g>
</svg>
